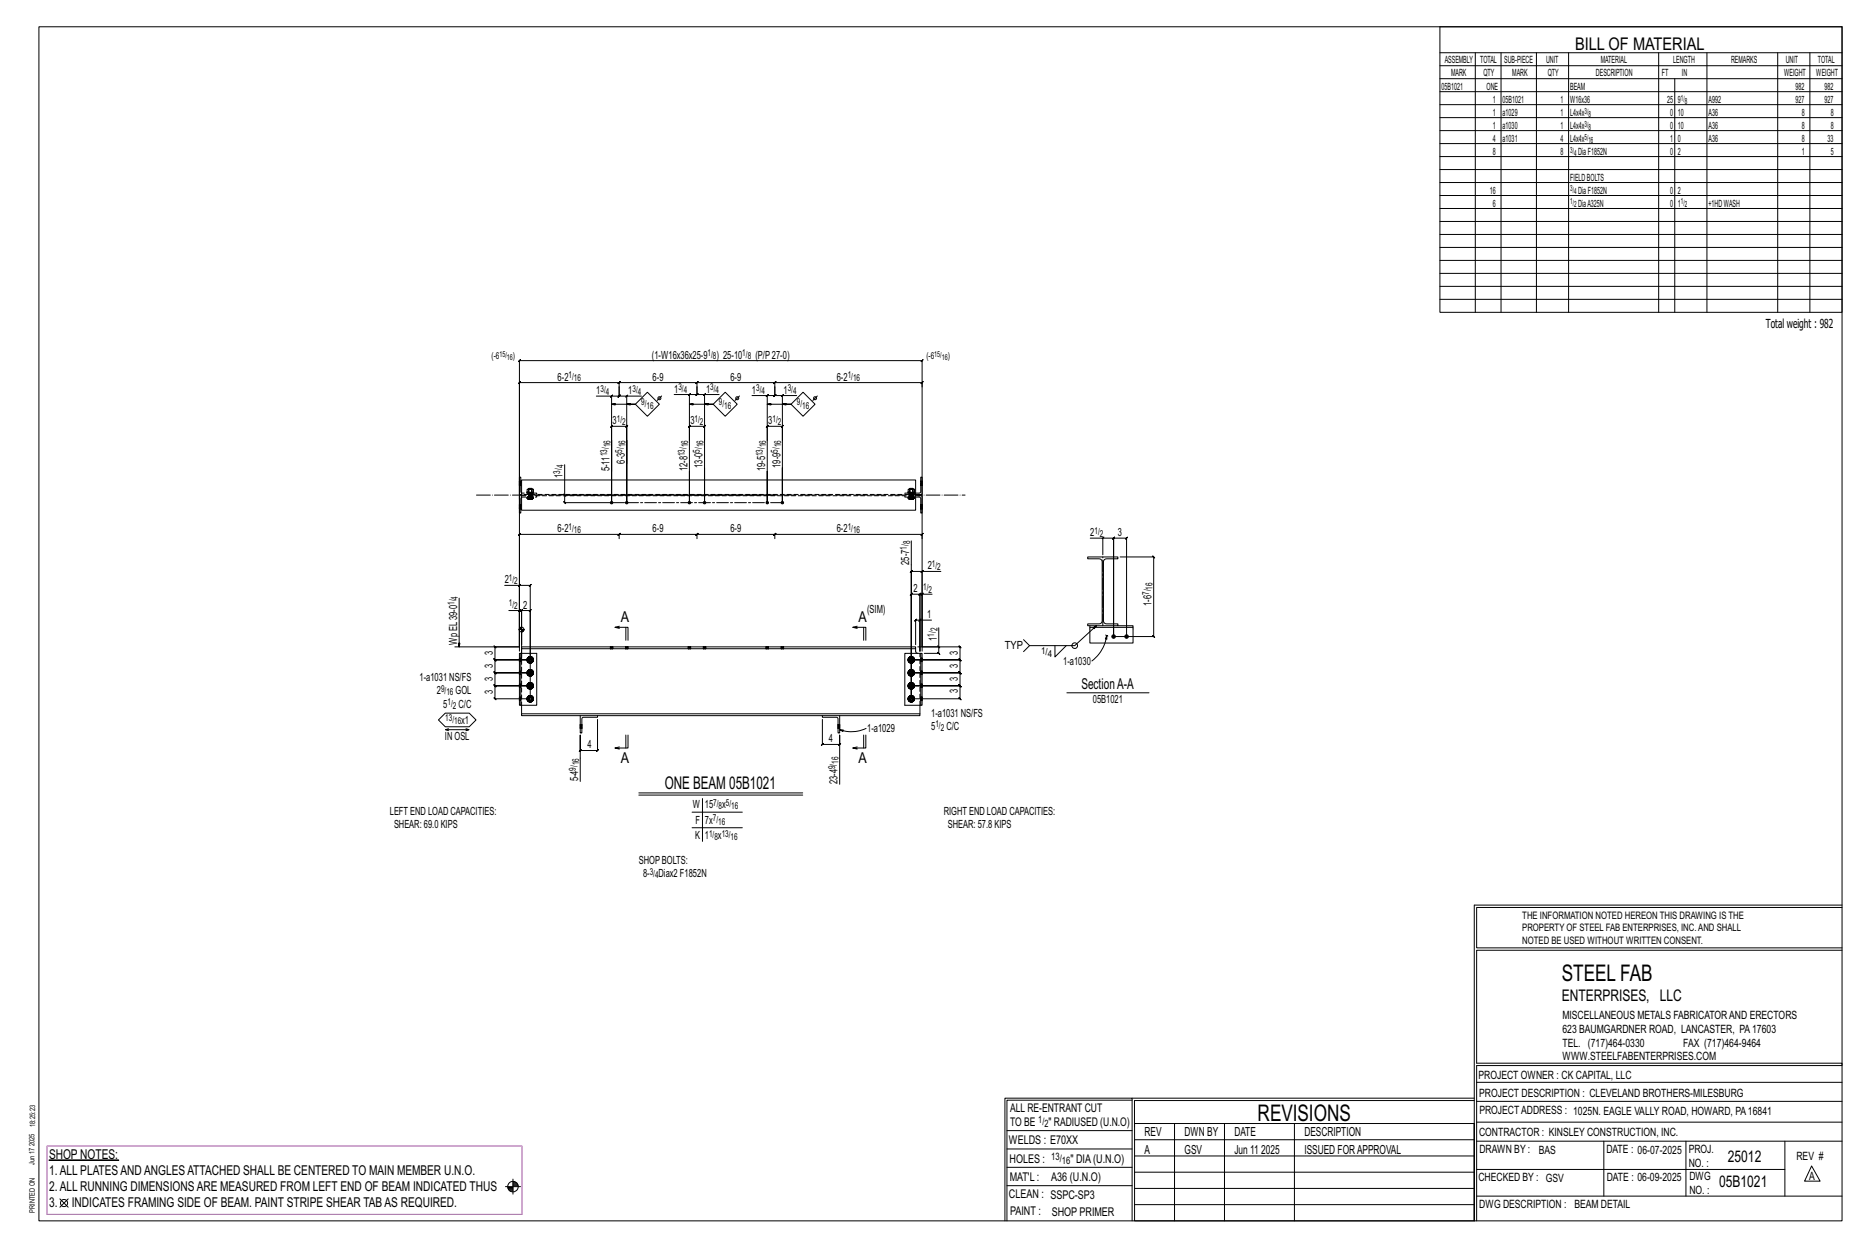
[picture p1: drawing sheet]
<svg xmlns="http://www.w3.org/2000/svg" width="914mm" height="610mm" viewBox="0 0 914 610" stroke-linecap="round" stroke-linejoin="round" font-family="sans-serif">
<g fill="#000" stroke="#000" stroke-width=".49">
<path d="M24 568h34z"/>
<circle cx="299" cy="246" r=".6"/>
<circle cx="307" cy="246" r=".6"/>
<circle cx="337" cy="246" r=".6"/>
<circle cx="345" cy="246" r=".6"/>
<circle cx="376" cy="246" r=".6"/>
<circle cx="383" cy="246" r=".6"/>
<circle cx="545" cy="311" r=".9"/>
<circle cx="551" cy="311" r=".9"/>
</g>
<g fill="none" stroke="#000" stroke-width=".49">
<path d="M19 13h883v584h-883zM705 13h197v140h-197zM705 26h197M705 32h197M705 39h197M722 26v127M735 26v127M752 26v127M768 26v127M812 26v127M820 39v114M836 26v127"/>
<path d="M870 26v127M886 26v127M705 45h197M705 51h197M705 58h197M705 64h197M705 70h197M705 77h197M705 83h197M705 89h197M705 96h197M705 102h197"/>
<path d="M705 108h197M705 115h197M705 121h197M705 127h197M705 134h197M705 140h197M705 146h197M292 194h7v52v-37l1-1-1 1h8h-1l1-1v1v37v-52h7M299 194l1-1zM299 198h12h-4M303 188l1-1zM303 189v5l1-1-1 1h-4"/>
<path d="M303 189v5l1-1-1 1h4M303 189l1-2-1 1v-1h-49h1l-1 1v-1v57M303 187h38v1l1-1-1 2M307 194v-1l-1 1zM317 192l6 6-6 6-6-6zM324 194l-2 2M330 193h7v22v-6l1-1-1 1h8h-1l1-1v1v6M337 193v1l1-1zM337 198h12h-4M341 189v4h1l-1 1v-1h-4M341 189v4v1l1-1h-1h4M341 187h38v1l1-1-1 2"/>
<path d="M342 187l-1 1zM344 194l1-1zM352 193h-7v22M355 192l6 6-6 6-6-6zM362 194l-2 2M368 194h8v21M376 194h-1l1-1zM376 198h11h-4M379 187v1l1-1zM379 189v5l1-1-1 1h-3M379 189v5l1-1-1 1h4M379 187h72v1l1-1-1 2"/>
<path d="M383 194v-1l-1 1zM387 198l6-6 6 6-6 6zM390 194h-7v21M400 194l-2 2M337 215v31M345 215v31M376 215v-6h-1l1-1v1h7h-1l1-1v1v6M376 215v31M383 215v31M254 235h.1M254 238h.1M255 235h.1"/>
<path d="M255 238h.1M255 235h193v15h-193zM276 227v15h103M299 231v-16v31M307 227v-12v31M337 231v15zM345 229v17zM445 239h3v2M445 239h2v2M451 235h.1M451 238h.1M254 247h.1"/>
<path d="M254 249h.1M255 247h.1M255 249h.1M255 243h-1v8h1v-8M255 241v-8h-1v9h1M258 241h3zM258 243v1zM258 241v-2h1v2M258 244h1M258 243l1 1M258 243h1v1h-1h1M259 241h.1"/>
<path d="M259 242h.1M259 243h.1M259 244h2h-1M259 243h1M260 244l1-1-1 1M260 243l-1 1M260 241v-2h-1h2v2M260 241h.1M260 242h.1M260 243h.1M261 243v1M261 244h-1"/>
<path d="M276 242l1 1zM276 242v4v-1l1 1h-1h30M444 241h4zM445 243v1zM445 241v-2v2M445 243v1M445 243h1v1h-1M445 241h.1M445 242h.1M445 243h.1M445 244h1h1M446 243h.1"/>
<path d="M446 244l1-1v1M447 243h-1v1M447 241h.1M447 242h.1M447 243h.1M447 243l1 1M448 244h-2M448 242h2v1h-2M448 241h3v-8v9h-2M449 243h2v8v-7l-3-1M451 247h.1M451 249h.1"/>
<path d="M303 264l1-3-1 1v-1h-49h1l-1 1v-1v58M303 261h38v1l1-1-1 3M304 261l-1 1zM341 261h38v1l1-1-1 3M342 261l-1 1zM379 261h1l-1 1zM379 261h72v1l1-1-1 3M446 265v77v-62l1-1-1 1h5M452 279l-1 1zM461 280h-10v36h19h-1l1 1v-1v7l-1-1 1 1h-24h24l-1-1 1 1v6h-1l1 1v-1h-24h24h-1l1 1v-1v7l-1-1 1 1h-24h24l-1-1 1 1v6l-1-1 1 1h-24v-51l1-1-1 1h4l1-1-1 1v28M532 272h15v1l-6 1-1 1v29l2 1h5v1h-15v-1h7l1-1-1-30-1-1h-6zM534 263h6v8"/>
<path d="M540 263h5v1l1-1h-1v48M540 263l-1 1zM548 272h17h-1l1 1v-1v39h-1l1 1v-1h-20M225 293v23M247 286h7v30v-17h-5M254 287l1-1zM254 299l1-1zM254 286h6l-1 1 1-1v56h-18h1l-1-1v1v-6h1l-1-1v1h18h-18h1l-1-1v1v-7l1 1-1-1h18h-18l1 1-1-1v-6h1l-1-1 1 1-1-1v1v-7l1 1-1-1h12M254 299h1l1-1-1 1v24M451 291l1-1zM451 291h-1l1-1-1 1v28M456 291h-5v28"/>
<path d="M223 316h31M254 308h3M254 320h1v25h-1zM254 316v-140v1l1-1h-1h197v1l1-1h-1v140M254 308h.1M254 307v1M255 307v1M255 320h8v25h-8M255 316h193v1h-193zM255 307v8v-16l1-1-1 1h5h-1l1-1v1v24h-18h18M255 317v3M256 308v1"/>
<path d="M256 308h.1M299 316h.1M299 317h.1M300 316h.1M300 317h.1M303 307h-2h6v6M303 306l-2 1M306 316h.1M306 317h.1M306 307v6M307 316h.1M307 317h.1"/>
<path d="M337 316h.1M337 317h.1M338 316h.1M338 317h.1M344 316h.1M344 317h.1M345 316h.1M345 317h.1M375 316h.1M375 317h.1M376 316h.1M376 317h.1"/>
<path d="M382 316h.1M382 317h.1M384 316h.1M384 317h.1M420 307h-3h7v6M420 306l-3 1M423 307v6M448 317v2l1 1M450 303h-2h1l-1 1v-1v12M451 320v25zM451 320h-8v25h8M451 303l-1 1z"/>
<path d="M456 303h-6v16M459 316l1 1zM460 307v9h-11M460 316v4l-1-1 1 1h-8M504 316l-3 3M516 316v5l6-5M533 306v1h22v-1h-8M533 307v8h22v-8M537 306l-11 10h-22l-3-3M541 311h1M542 311v2h-1zM542 311a19 19 0 0 1-8 12"/>
<path d="M542 311h.1M545 311v-48v1l1-1h-1h6v1l1-1h-1v48M258 336h1M258 329h1M258 323h1M258 335l1 1M258 322l1 1M258 337h1M258 330l1 1M258 324h1M259 336h-1M259 329l-1 1"/>
<path d="M259 323h-1M259 335l-1-1v2v1l1-1M259 329l-1-1v1v1h1M259 322h-1v1v1l1-1M259 336l1 1M259 330l1 1M259 324h1M259 334h-1M259 328h-1M259 321l-1 1M260 334l-1 1M260 335v-1h1l-1 1"/>
<path d="M260 328h-1M260 328h1h-1M260 321l-1 1M260 322v-1l1 1h-1M260 335l1 1M260 328l1 1v1M260 322l1 1M260 336l1 1h-1M260 330h1l-1 1v-1M260 324h1h-1M260 336h1v1M260 330h1"/>
<path d="M260 323h1v1M261 336h-1M261 329l-1 1M261 323l-1 1M261 334v1h-1M261 328v1h-1M261 322h-1M261 335v1M261 329h.1M261 322v1M445 336h.1M445 329h.1"/>
<path d="M445 323h.1M445 322v1M445 335v1M445 324h1M445 330l1 1M445 337h1M445 329v1M445 322v1v1v-1M445 329v-1v1v1M445 335v-1v2v1v-1M445 336l1 1M446 321l-1 1"/>
<path d="M446 328h-1M446 334h-1M446 324h1M446 330l1 1M446 336l1 1M446 322l1-1v1M446 328h1M446 334l-1 1M446 335l1-1v1M446 322l2 1h-1M446 328l2 1-1 1M446 335l2 1h-1"/>
<path d="M447 321l-1 1M447 328h-1M447 334l-1 1M447 324h-1M447 330v1l-1-1M447 336v1h-1M447 323v1M447 330h.1M447 336v1M447 323l-1 1M447 329l-1 1M447 336h-1"/>
<path d="M447 322h.1M447 328v1M447 334v1M447 322l1 1M447 329h1M447 335l1 1M522 339h40M215 352l3-3h12l3 3-3 4h-12zM218 357h12h-2M220 357h-2h2M228 357h2M255 349h195v1h-195z"/>
<path d="M255 345v4M258 342h1M258 341l1 1M258 343h1M259 342h-1M259 341h-1v1v1l1-1M259 343h1M259 340l-1 1M260 340l-1 1M260 341v-1l1 1h-1M260 341l1 1M260 343h1h-1"/>
<path d="M260 342h1v1M261 342l-1 1M261 341h-1M261 341v1M284 356h.1M284 355h.1M284 350v9h1v-8h7v-1M285 356h.1M285 355h.1M292 352v15h1l-1 1v-1h-8h1l-1 1v-1v-7v22M306 360v6M307 360v6h-6h2"/>
<path d="M403 350v1h7v8h1v-9M403 352v12l-1 1 1-1h8v1l1-1h-1v-4v24M410 356h.1M410 355h.1M411 357h2v1zM411 356h.1M411 355h.1M423 360v6M424 360v6h-7h3M424 356a17 17 0 0 1-13 1M445 342h.1M445 341v1"/>
<path d="M445 343h1M445 341v1v1v-1M446 340l-1 1M446 343h1M446 341l1-1v1M446 341l2 1h-1M447 340l-1 1M447 343h-1M447 342v1M447 342l-1 1M447 341h.1M447 341l1 1"/>
<path d="M450 345v4M303 365l-2 1M420 365l-3 1M313 388h80M313 389h80M339 397h24M344 391v21M339 405h24M722 443v154M722 443h180M902 444h-179v20h179M902 465h-179v55h179v1h-179v76"/>
<path d="M554 538h-61v59M554 537h168M722 538h-167v13M723 539h179M723 530h179M493 553h61M555 550h167v47h-167zM555 558h167M575 550v47M599 550v47M634 550v47M723 549h179"/>
<path d="M723 558h179M785 558v27M825 558v27M874 558v27M251 577v7M251 579h2M251 580h3M251 578h2M493 571h61M493 562h61M555 573h167M555 566h167"/>
<path d="M723 572h151M887 570l4 8h-8zM29 587l4 4M33 587l-4 4M247 581h8M249 581h2M249 582h2M250 583h1M492 597v-60h62v60M493 580h61M555 589h167M555 581h167"/>
<path d="M723 585h179"/>
<circle cx="323" cy="195" r=".7"/>
<circle cx="361" cy="195" r=".7"/>
<circle cx="399" cy="195" r=".7"/>
<circle cx="255" cy="308" r="1.2"/>
<circle cx="526" cy="316" r="1.4"/>
<circle cx="31" cy="589" r="1.8"/>
<circle cx="251" cy="581" r="2.6"/>
</g>
<path d="M23 561h233v33h-233z" fill="none" stroke="#f0f" stroke-width=".5"/>
<g fill="none" stroke="#000" stroke-width=".49" stroke-dasharray="2 1.4">
<path d="M254 236h1M254 235h.1M254 238v-1M254 237l1 1M254 237h1M254 238h1M255 235h-1M255 235h.1M255 237l-1-1 1 1M259 239h.1M259 239h1M260 239h.1"/>
<path d="M260 239v2zM445 239h1M445 239h2M445 239h.1M446 239h.1M446 239h1M447 239h.1M447 239v2zM451 238v-1M451 236v1v-1M451 238h.1M451 235h.1"/>
<path d="M451 237h.1M451 237v1M451 236v-1M451 236h.1M254 248h1M254 247h1M254 247h.1M254 249h.1M254 249h1M254 248l1 1M255 247h-1M255 247h.1"/>
<path d="M255 248h-1h1M255 243h193M255 243h8M258 243v1zM258 244h1M258 241h1h-1v-2h1v2v-2v2h1h-1M258 244h.1M258 243l1 1M258 243h1M259 244h-1h1h-1h1M259 242h.1M259 242v1"/>
<path d="M259 243h.1M259 241h.1M259 241v1M259 241v2zM259 244h.1M259 241h-1h1M259 241h1M259 243v-1M259 242v-1M259 243v1zM259 244h1zM259 244h1"/>
<path d="M259 242l1 1zM259 241l1 1zM260 243v-1M260 242h.1M260 243h.1M260 243h-1M260 242v-1M260 241h.1M260 244l-1-1 1 1M260 243l1 1M260 244h.1M260 243h1"/>
<path d="M260 241h1M260 241h1h-1v-2h1v2M260 241v2zM260 244h1M261 243v1h-1zM261 241h.1M261 244h-1zM261 244h.1M261 243v1M263 242v-1h-8M443 243h5M445 243v1z"/>
<path d="M445 244h.1M445 241v-2v2v-2v2h2h-2M445 243v1M445 243h1M445 244h1M445 242h.1M445 242v1M445 243h.1M445 241h.1M445 241v1M445 241v2zM445 241h-1h1"/>
<path d="M445 241h2M445 243v-1M445 242v-1M446 243v1zM446 244h.1M446 244h1M446 242v1zM446 243v-1M446 243h-1M446 241v1zM446 242v-1M446 243l1-1"/>
<path d="M446 242h.1M446 243h.1M446 242l1-1M446 241h.1M446 244v-1l1 1M446 243l1 1M447 243h.1M447 243v-1M447 242v-1M447 241h.1M447 241h1h-1v-2h1v2M447 241v2z"/>
<path d="M447 242h.1M447 244h.1M447 243l1 1h-1zM447 241h1M447 243l1 1M448 241h-5v1M448 242h-193M451 249h.1M451 248v-1M451 247h.1M451 248h.1M255 320v25"/>
<path d="M299 316v1M299 316h.1M299 316l1 1zM299 317h.1M300 316v1M300 316h.1M300 317h.1M300 317v-1M306 316v1M306 316h.1M307 316l-1 1M307 316v1z"/>
<path d="M307 317h.1M307 316v1M307 316h.1M307 317v-1M337 316v1M337 316h.1M337 316l1 1zM337 317h.1M338 316v1M338 316h.1M338 317h.1M338 317v-1"/>
<path d="M344 316v1M344 316h.1M345 316l-1 1M345 316v1zM345 317h.1M345 316v1M345 316h.1M345 317v-1M375 316v1M375 316h.1M376 316v1zM376 316l-1 1"/>
<path d="M376 317h-1M376 316v1M376 316h.1M376 317h.1M376 317v-1M382 316v1M382 316h.1M383 316l-1 1M383 316v1zM383 316v1M383 317h.1M384 316h.1"/>
<path d="M384 317h.1M384 317v-1M254 336h1zM254 336h.1M254 336h1M254 335h1M254 330h1zM254 330h.1M254 330h1M254 329h1M254 328h1M254 324h1z"/>
<path d="M254 324v-1M254 323l1 1M254 323h1M254 322h1M255 336h-1h1M255 330l-1-1 1 1M255 323h-1h1M258 336h.1M258 329v1zM258 323h.1M258 336l1-2-1 2 1 1-1-1h1M258 329l1-1-1 1 1 2-1-2h1"/>
<path d="M258 323l1-1-1 1 1 1-1-1h1M258 335v1zM258 336v1zM258 329h.1M258 330h.1M258 322v1zM258 323v1zM258 336h1M258 335l1 1M258 330l1-1M258 329h1M258 323h1"/>
<path d="M258 322l1 1M258 334v1zM258 337h1zM258 334h1zM258 328v1zM258 330l1 1zM258 328h1zM258 322h.1M258 324h1zM258 322l1-1zM258 337h1M258 334h1"/>
<path d="M258 330l1 1M258 328h1M258 324h1M258 322l1-1M259 336h.1M259 335h.1M259 330h.1M259 329v-1M259 323v1M259 322h.1M259 329v1zM259 323h.1"/>
<path d="M259 337h1zM259 334h1zM259 331h1zM259 328h1zM259 324h1zM259 322h1zM259 335l-1-1v2v-1v1v1v-1v1l1-1M259 328h-1v1v1h1M259 322h-1v1v-1v1v1v-1v1h1M259 335v1zM259 329h.1M259 329v-1z"/>
<path d="M259 322v1zM259 323v1zM259 321h1zM259 336l1 1h-1h1h-1zM259 336h1zM259 335h1zM259 330l1 1h-1h1h-1zM259 330h1zM259 324h1h-1h1h-1zM260 334h-1h1h-1l1 1M260 337h.1M260 336h.1"/>
<path d="M260 335h.1M260 334v1zM260 334h.1M260 328h-1h1h-1h1M260 331h.1M260 330v1M260 330h.1M260 328h.1M260 321h-1h1h-1l1 1M260 324h.1M260 322h.1M260 321v1z"/>
<path d="M260 321h.1M260 328v1zM260 324v-1zM260 337h1zM260 337h1M260 334h1zM260 334h1M260 331l1-1zM260 331l1-1M260 328h1zM260 328h1M260 324h1z"/>
<path d="M260 324h1M260 321l1 1zM260 321l1 1M260 335v1zM260 329h.1M260 322v1zM260 334l1 2zM260 328l1 1zM260 322l1 1zM260 329v1zM260 323h.1M260 336h1v1"/>
<path d="M260 335h1v-1M260 330h1M260 329h1v-1M260 323h1v1M260 322h1M261 337v-1M261 334l-1 1 1 1M261 330v-1M261 328h-1l1 2M261 324v-1M261 322h-1l1 1M261 334v1z"/>
<path d="M261 328v1zM261 322h.1M261 335v1zM261 335v1M261 329h.1M261 322v1zM261 322v1M261 336v1zM261 330h.1M261 323v1zM261 336l-1 1zM261 329l-1 2z"/>
<path d="M261 323l-1 1zM261 336h.1M261 329v1zM261 323h.1M444 323h1zM444 329l1 1zM444 336h1zM445 323h.1M445 323v-1v1v1v-1M445 329v1zM445 329v-1v1v2v-2M445 336h.1"/>
<path d="M445 336v-2v2v1v-1M445 322l-1 1zM445 323v1zM445 329h-1zM445 330h.1M445 335l-1 1zM445 336v1zM445 322v1M445 330v-1M445 329h.1M445 335v1M445 322h.1"/>
<path d="M445 324h.1M445 322v-1zM445 328v1zM445 330v1zM445 328h.1M445 334v1zM445 337h.1M445 334h.1M445 324h1zM445 324h1M445 322l1-1zM445 322l1-1"/>
<path d="M445 330l1 1zM445 330l1 1M445 328h1zM445 328h1M445 337h1zM445 337h1M445 334h1zM445 334h1M445 323l1 1M445 322h1M445 330h1M445 329l1-1"/>
<path d="M445 336h1M445 335h1M445 324h2zM445 322h2zM445 331h2zM445 328h2zM445 337h2zM445 334h2zM445 322v1v-1v1v1v-1v1M445 328v1v1M445 335v-1v2v-1v1v1v-1v1v-1M445 322v1z"/>
<path d="M445 323l1 1zM445 322h1zM445 330h1zM445 329l1-1zM445 335v1zM445 336h1zM445 335h1zM445 321h1zM445 331h1zM446 324h.1M446 322h.1M446 330v1z"/>
<path d="M446 330h.1M446 328h.1M446 336v1zM446 336h.1M446 335h.1M446 321v1M446 324h1zM446 324h1M446 321h1h-1h1l-1 1zM446 321h1zM446 331h1zM446 331h1"/>
<path d="M446 330l1 1M446 328h1h-1h1h-1zM446 328h1zM446 334v1M446 337h1zM446 337h1M446 334h1h-1h1l-1 1zM446 334h1zM446 324l1-1zM446 322h1zM446 322h1M446 330h1"/>
<path d="M446 330h1zM446 328l1 1zM446 328h1M446 336h1M446 336h1zM446 335h1zM446 335h1M447 324h.1M447 321v1zM447 321v1M447 331v-1zM447 331v-1"/>
<path d="M447 328h.1M447 337h.1M447 334h.1M447 322v1zM447 329h.1M447 335v1zM447 322l1 1zM447 328l1 1zM447 334l1 2zM447 323h.1M447 329v1zM447 336h.1"/>
<path d="M447 323v1M447 322h.1M447 330h.1M447 329v-1M447 336v1M447 335v-1M447 324v-1M447 322v1M447 330v-1M447 328v2M447 337v-1M447 334v1v1"/>
<path d="M447 322h1zM447 334l1 1zM447 322l1 1M447 329h1zM447 329h1M447 335l1 1zM447 335l1 1M448 323l-1 1zM448 322v1zM448 330h-1zM448 329h.1M448 336l-1 1z"/>
<path d="M448 335v1zM448 329l-1 2zM448 323h.1M448 329v1zM448 336h.1M451 322h.1M451 322v1v-1M451 328h.1M451 329h.1M451 335h.1M451 335v1v-1M451 323h.1"/>
<path d="M451 324h.1M451 328v1M451 329v-1M451 330h.1M451 336h.1M254 343h1zM254 343v-1M254 342l1 1M254 342h1M254 341h1M255 342h-1h1M258 342h.1"/>
<path d="M258 342l1-1-1 1 1 1-1-1h1M258 341v1zM258 342v1zM258 342h1M258 341l1 1M258 341h.1M258 343h1zM258 341l1-1zM258 343h1M258 341l1-1M259 342v1M259 341h.1"/>
<path d="M259 342h.1M259 343h1zM259 341h1zM259 341h-1v1v-1v1v1v-1v1h1M259 341v1zM259 342v1zM259 340h1zM259 343h1h-1h1h-1zM260 340h-1h1h-1l1 1M260 343h.1M260 341h.1M260 340v1z"/>
<path d="M260 340h.1M260 343v-1zM260 343h1zM260 343h1M260 340l1 1zM260 340l1 1M260 341v1zM260 341l1 1zM260 342h.1M260 342h1v1M260 341h1M261 343v-1"/>
<path d="M261 341h-1l1 1M261 341h.1M261 341v1zM261 341v1M261 342v1zM261 342l-1 1zM261 342h.1M284 355h1zM284 355h1M284 355h.1M284 356h.1M284 356h1"/>
<path d="M284 355l1 1M285 355h-1M285 355h.1M285 355v1M410 355l1 1zM410 356h.1M410 355h.1M410 356h1M411 355h-1M411 356h-1M411 356h.1M411 355h.1"/>
<path d="M444 342h1zM445 342h.1M445 342v-1v1v1v-1M445 341l-1 1zM445 342v1zM445 341v1M445 341h.1M445 343h.1M445 341v-1zM445 343h1zM445 343h1M445 341l1-1z"/>
<path d="M445 341l1-1M445 342l1 1M445 341h1M445 343h2zM445 341h2zM445 341v1v-1v1v1v-1v1M445 341v1zM445 342l1 1zM445 341h1zM445 340h1zM446 343h.1M446 341h.1"/>
<path d="M446 340v1M446 343h1zM446 343h1M446 340h1h-1h1l-1 1zM446 340h1zM446 343l1-1zM446 341h1zM446 341h1M447 343h.1M447 340v1zM447 340v1M447 341v1z"/>
<path d="M447 341l1 1zM447 342h.1M447 342v1M447 341h.1M447 343v-1M447 341v1M447 341h1zM447 341l1 1M448 342l-1 1zM448 341v1zM448 342h.1M450 345v-25"/>
<path d="M451 341h.1M451 342v-1M451 342h.1M451 343h.1"/>
</g>
<path d="M233 242h239" fill="none" stroke="#000" stroke-width=".49" stroke-dasharray="6.8 1 0 1"/>
<path d="M307 246h76M540 306v-34" fill="none" stroke="#000" stroke-width=".49" stroke-dasharray="5.8 1 1 1"/>
<g font-size="11.2">
<text x="764" y="480">STEEL FAB</text>
<text x="616" y="548">REVISIONS</text>
</g>
<g font-size="8.6">
<text x="771" y="24">BILL OF MATERIAL</text>
<text x="325" y="386">ONE BEAM 05B1021</text>
</g>
<g font-size="7.9">
<text x="765" y="490">ENTERPRISES, LLC</text>
<text x="846" y="569">25012</text>
<text x="842" y="581">05B1021</text>
</g>
<g font-size="7.3">
<text x="304" y="304">A</text>
<text x="420" y="304">A</text>
<text x="529" y="337">SectionA-A</text>
<text x="304" y="373">A</text>
<text x="420" y="373">A</text>
</g>
<g font-size="6.6">
<text x="24" y="567">SHOP NOTES:</text>
<text x="24" y="575">1.ALL PLATESANDANGLESATTACHED SHALL BE CENTERED TO MAIN MEMBER U.N.O.</text>
<text x="24" y="583">2.ALL RUNNING DIMENSIONSARE MEASURED FROM LEFT END OF BEAM INDICATED THUS</text>
<text x="24" y="591">3.</text>
<text x="35" y="591">INDICATES FRAMING SIDE OF BEAM. PAINT STRIPE SHEAR TABAS REQUIRED.</text>
</g>
<g font-size="6.1">
<text x="864" y="161">Total weight : 982</text>
<text x="560" y="556">REV</text>
<text x="580" y="556">DWN BY</text>
<text x="604" y="556">DATE</text>
<text x="639" y="556">DESCRIPTION</text>
<text x="560" y="564">A</text>
<text x="580" y="564">GSV</text>
<text x="604" y="564">Jun 11</text>
<text x="617" y="564">2025</text>
<text x="639" y="564">ISSUED FORAPPROVAL</text>
</g>
<g font-size="5.9">
<text x="494" y="560">WELDS : E70XX</text>
<text x="494" y="569">HOLES :</text>
<text x="524" y="569">&quot; DIA(U.N.O)</text>
<text x="494" y="578">MAT'L :</text>
<text x="515" y="578">A36 (U.N.O)</text>
<text x="494" y="586">CLEAN : SSPC-SP3</text>
<text x="495" y="595">PAINT :</text>
<text x="515" y="595">SHOP PRIMER</text>
</g>
<g font-size="5.8">
<text x="494" y="544">ALL RE-ENTRANT CUT</text>
<text x="494" y="551">TO BE</text>
<text x="513" y="551">&quot; RADIUSED (U.N.O)</text>
</g>
<g font-size="5.6">
<text x="765" y="499">MISCELLANEOUS METALS FABRICATORAND ERECTORS</text>
<text x="765" y="505">623 BAUMGARDNER ROAD, LANCASTER, PA17603</text>
<text x="765" y="512">TEL. (717)464-0330</text>
<text x="824" y="512">FAX (717)464-9464</text>
<text x="765" y="519">WWW.STEELFABENTERPRISES.COM</text>
<text x="724" y="528">PROJECT OWNER : CK CAPITAL, LLC</text>
<text x="724" y="537">PROJECT DESCRIPTION : CLEVELAND BROTHERS-MILESBURG</text>
<text x="724" y="545">PROJECTADDRESS : 1025N. EAGLE VALLY ROAD, HOWARD, PA16841</text>
<text x="724" y="556">CONTRACTOR : KINSLEY CONSTRUCTION, INC.</text>
<text x="724" y="564">DRAWN BY :</text>
<text x="753" y="564">BAS</text>
<text x="786" y="564">DATE : 06-07-2025</text>
<text x="827" y="564">PROJ.</text>
<text x="879" y="568">REV #</text>
<text x="827" y="571">NO. :</text>
<text x="724" y="578">CHECKED BY : GSV</text>
<text x="787" y="578">DATE : 06-09-2025</text>
<text x="827" y="578">DWG</text>
<text x="886" y="578">A</text>
<text x="827" y="584">NO. :</text>
<text x="724" y="591">DWG DESCRIPTION : BEAM DETAIL</text>
</g>
<g font-size="5.5">
<text x="319" y="175">(1-W16x36x25-9</text>
<text x="351" y="175">) 25-10</text>
<text x="370" y="175">(P/P27-0)</text>
<text x="273" y="186">6-2</text>
<text x="319" y="186">6-9</text>
<text x="358" y="186">6-9</text>
<text x="410" y="186">6-2</text>
<text x="292" y="193">1</text>
<text x="308" y="193">1</text>
<text x="330" y="192">1</text>
<text x="346" y="192">1</text>
<text x="368" y="193">1</text>
<text x="384" y="193">1</text>
<text x="300" y="208">3</text>
<text x="338" y="208">3</text>
<text x="376" y="208">3</text>
<text x="306" y="227" transform="rotate(-90 306 227)">6-3</text>
<text x="275" y="234" transform="rotate(-90 275 234)">1</text>
<text x="298" y="231" transform="rotate(-90 298 231)">5-11</text>
<text x="336" y="231" transform="rotate(-90 336 231)">12-8</text>
<text x="344" y="229" transform="rotate(-90 344 229)">13-0</text>
<text x="375" y="231" transform="rotate(-90 375 231)">19-5</text>
<text x="382" y="229" transform="rotate(-90 382 229)">19-9</text>
<text x="273" y="260">6-2</text>
<text x="319" y="260">6-9</text>
<text x="358" y="260">6-9</text>
<text x="410" y="260">6-2</text>
<text x="534" y="262">2</text>
<text x="547" y="262">3</text>
<text x="445" y="276" transform="rotate(-90 445 276)">25-7</text>
<text x="454" y="279">2</text>
<text x="247" y="285">2</text>
<text x="447" y="290">2</text>
<text x="256" y="298">2</text>
<text x="564" y="296" transform="rotate(-90 564 296)">1-6</text>
<text x="424" y="300">(SIM)</text>
<text x="454" y="302">1</text>
<text x="224" y="315" transform="rotate(-90 224 315)">Wp EL39-0</text>
<text x="459" y="314" transform="rotate(-90 459 314)">1</text>
<text x="492" y="318">TYP</text>
<text x="241" y="320" transform="rotate(-90 241 320)">3</text>
<text x="469" y="321" transform="rotate(-90 469 321)">3</text>
<text x="241" y="327" transform="rotate(-90 241 327)">3</text>
<text x="469" y="327" transform="rotate(-90 469 327)">3</text>
<text x="520" y="325">1-a1030</text>
<text x="205" y="333">1-a1031 NS/FS</text>
<text x="241" y="333" transform="rotate(-90 241 333)">3</text>
<text x="469" y="333" transform="rotate(-90 469 333)">3</text>
<text x="214" y="340">2</text>
<text x="223" y="340">GOL</text>
<text x="241" y="340" transform="rotate(-90 241 340)">3</text>
<text x="469" y="339" transform="rotate(-90 469 339)">3</text>
<text x="217" y="346">5</text>
<text x="224" y="346">C/C</text>
<text x="535" y="344">05B1021</text>
<text x="456" y="351">1-a1031 NS/FS</text>
<text x="226" y="354">x1</text>
<text x="424" y="358">1-a1029</text>
<text x="456" y="357">5</text>
<text x="463" y="357">C/C</text>
<text x="218" y="362">IN OSL</text>
<text x="406" y="363">4</text>
<text x="288" y="366">4</text>
<text x="283" y="382" transform="rotate(-90 283 382)">5-4</text>
<text x="410" y="384" transform="rotate(-90 410 384)">23-4</text>
<text x="339" y="395">W</text>
<text x="345" y="395">15</text>
<text x="354" y="395">x</text>
<text x="191" y="399">LEFT END LOAD CAPACITIES:</text>
<text x="462" y="399">RIGHT END LOAD CAPACITIES:</text>
<text x="193" y="405">SHEAR: 69.0 KIPS</text>
<text x="340" y="403">F</text>
<text x="345" y="403">7x</text>
<text x="464" y="405">SHEAR: 57.8 KIPS</text>
<text x="340" y="411">K</text>
<text x="345" y="411">1</text>
<text x="351" y="411">x</text>
<text x="313" y="423">SHOPBOLTS:</text>
<text x="315" y="429">8-</text>
<text x="322" y="429">Diax2 F1852N</text>
</g>
<g font-size="5">
<text x="745" y="450">THE INFORMATION NOTED HEREON THIS DRAWING IS THE</text>
<text x="745" y="456">PROPERTY OF STEEL FAB ENTERPRISES, INC.AND SHALL</text>
<text x="745" y="462">NOTED BE USED WITHOUT WRITTEN CONSENT.</text>
<text x="508" y="550">1/</text>
<text x="511" y="551">2</text>
<text x="515" y="568">13/</text>
<text x="520" y="570">16</text>
</g>
<g font-size="4.9">
<text x="707" y="31">ASSEMBLY</text>
<text x="725" y="31">TOTAL</text>
<text x="736" y="31">SUB-PIECE</text>
<text x="757" y="31">UNIT</text>
<text x="784" y="31">MATERIAL</text>
<text x="819" y="31">LENGTH</text>
<text x="847" y="31">REMARKS</text>
<text x="874" y="31">UNIT</text>
<text x="890" y="31">TOTAL</text>
<text x="710" y="37">MARK</text>
<text x="726" y="37">QTY</text>
<text x="740" y="37">MARK</text>
<text x="758" y="37">QTY</text>
<text x="781" y="37">DESCRIPTION</text>
<text x="814" y="37">FT</text>
<text x="823" y="37">IN</text>
<text x="873" y="37">WEIGHT</text>
<text x="889" y="37">WEIGHT</text>
<text x="706" y="44">05B1021</text>
<text x="728" y="44">ONE</text>
<text x="769" y="44">BEAM</text>
<text x="879" y="44">982</text>
<text x="893" y="44">982</text>
<text x="731" y="50">1</text>
<text x="736" y="50">05B1021</text>
<text x="764" y="50">1</text>
<text x="769" y="50">W16x36</text>
<text x="816" y="50">25</text>
<text x="821" y="50">9</text>
<text x="836" y="50">A992</text>
<text x="879" y="50">927</text>
<text x="893" y="50">927</text>
<text x="731" y="57">1</text>
<text x="736" y="57">a1029</text>
<text x="764" y="57">1</text>
<text x="769" y="57">L4x4x</text>
<text x="818" y="57">0</text>
<text x="821" y="57">10</text>
<text x="836" y="57">A36</text>
<text x="882" y="57">8</text>
<text x="896" y="57">8</text>
<text x="731" y="63">1</text>
<text x="736" y="63">a1030</text>
<text x="764" y="63">1</text>
<text x="769" y="63">L4x4x</text>
<text x="818" y="63">0</text>
<text x="821" y="63">10</text>
<text x="836" y="63">A36</text>
<text x="882" y="63">8</text>
<text x="896" y="63">8</text>
<text x="731" y="69">4</text>
<text x="736" y="69">a1031</text>
<text x="764" y="69">4</text>
<text x="769" y="69">L4x4x</text>
<text x="818" y="69">1</text>
<text x="821" y="69">0</text>
<text x="836" y="69">A36</text>
<text x="882" y="69">8</text>
<text x="895" y="69">33</text>
<text x="731" y="76">8</text>
<text x="764" y="76">8</text>
<text x="772" y="76">DiaF1852N</text>
<text x="818" y="76">0</text>
<text x="821" y="76">2</text>
<text x="882" y="76">1</text>
<text x="896" y="76">5</text>
<text x="769" y="88">FIELDBOLTS</text>
<text x="729" y="95">16</text>
<text x="772" y="95">DiaF1852N</text>
<text x="818" y="95">0</text>
<text x="821" y="95">2</text>
<text x="731" y="101">6</text>
<text x="772" y="101">DiaA325N</text>
<text x="818" y="101">0</text>
<text x="821" y="101">1</text>
<text x="836" y="101">+1HDWASH</text>
</g>
<g font-size="4.7">
<text x="241" y="176">(-6</text>
<text x="251" y="176">)</text>
<text x="346" y="174">1/</text>
<text x="349" y="176">8</text>
<text x="363" y="174">1/</text>
<text x="366" y="176">8</text>
<text x="453" y="176">(-6</text>
<text x="464" y="176">)</text>
<text x="278" y="185">1/</text>
<text x="415" y="185">1/</text>
<text x="281" y="187">16</text>
<text x="294" y="192">3/</text>
<text x="310" y="192">3/</text>
<text x="332" y="191">3/</text>
<text x="348" y="191">3/</text>
<text x="370" y="191">3/</text>
<text x="386" y="191">3/</text>
<text x="418" y="187">16</text>
<text x="297" y="193">4</text>
<text x="312" y="193">4</text>
<text x="335" y="192">4</text>
<text x="350" y="192">4</text>
<text x="373" y="193">4</text>
<text x="388" y="193">4</text>
<text x="314" y="198">9/</text>
<text x="316" y="200">16</text>
<text x="352" y="198">9/</text>
<text x="355" y="200">16</text>
<text x="390" y="198">9/</text>
<text x="393" y="200">16</text>
<text x="302" y="206">1/</text>
<text x="305" y="208">2</text>
<text x="340" y="206">1/</text>
<text x="343" y="208">2</text>
<text x="378" y="206">1/</text>
<text x="381" y="208">2</text>
<text x="299" y="219" transform="rotate(-90 299 219)">16</text>
<text x="305" y="221" transform="rotate(-90 305 221)">5/</text>
<text x="306" y="219" transform="rotate(-90 306 219)">16</text>
<text x="337" y="219" transform="rotate(-90 337 219)">16</text>
<text x="343" y="221" transform="rotate(-90 343 221)">5/</text>
<text x="344" y="219" transform="rotate(-90 344 219)">16</text>
<text x="375" y="219" transform="rotate(-90 375 219)">16</text>
<text x="381" y="221" transform="rotate(-90 381 221)">5/</text>
<text x="382" y="219" transform="rotate(-90 382 219)">16</text>
<text x="297" y="223" transform="rotate(-90 297 223)">13/</text>
<text x="335" y="223" transform="rotate(-90 335 223)">13/</text>
<text x="373" y="223" transform="rotate(-90 373 223)">13/</text>
<text x="274" y="232" transform="rotate(-90 274 232)">3/</text>
<text x="276" y="229" transform="rotate(-90 276 229)">4</text>
<text x="278" y="259">1/</text>
<text x="281" y="261">16</text>
<text x="415" y="259">1/</text>
<text x="418" y="261">16</text>
<text x="536" y="261">1/</text>
<text x="538" y="263">2</text>
<text x="444" y="269" transform="rotate(-90 444 269)">1/</text>
<text x="446" y="266" transform="rotate(-90 446 266)">8</text>
<text x="456" y="277">1/</text>
<text x="459" y="279">2</text>
<text x="249" y="284">1/</text>
<text x="252" y="286">2</text>
<text x="224" y="293" transform="rotate(-90 224 293)">4</text>
<text x="452" y="288">1/</text>
<text x="455" y="290">2</text>
<text x="563" y="291" transform="rotate(-90 563 291)">7/</text>
<text x="564" y="288" transform="rotate(-90 564 288)">16</text>
<text x="223" y="296" transform="rotate(-90 223 296)">1/</text>
<text x="249" y="296">1/</text>
<text x="252" y="298">2</text>
<text x="457" y="311" transform="rotate(-90 457 311)">1/</text>
<text x="459" y="309" transform="rotate(-90 459 309)">2</text>
<text x="510" y="320">1/</text>
<text x="513" y="321">4</text>
<text x="216" y="339">9/</text>
<text x="218" y="340">16</text>
<text x="219" y="345">1/</text>
<text x="222" y="347">2</text>
<text x="218" y="353">13/</text>
<text x="222" y="354">16</text>
<text x="458" y="356">1/</text>
<text x="460" y="358">2</text>
<text x="282" y="377" transform="rotate(-90 282 377)">9/</text>
<text x="283" y="374" transform="rotate(-90 283 374)">16</text>
<text x="409" y="376" transform="rotate(-90 409 376)">9/</text>
<text x="410" y="374" transform="rotate(-90 410 374)">16</text>
<text x="349" y="394">7/</text>
<text x="352" y="396">8</text>
<text x="355" y="394">5/</text>
<text x="358" y="396">16</text>
<text x="349" y="402">7/</text>
<text x="352" y="403">16</text>
<text x="347" y="409">1/</text>
<text x="350" y="411">8</text>
<text x="353" y="409">13/</text>
<text x="358" y="411">16</text>
<text x="318" y="428">3/</text>
<text x="321" y="430">4</text>
</g>
<g font-size="4.2">
<text x="823" y="49">1/</text>
<text x="825" y="51">8</text>
<text x="776" y="56">3/</text>
<text x="778" y="57">8</text>
<text x="776" y="62">3/</text>
<text x="778" y="63">8</text>
<text x="776" y="68">5/</text>
<text x="778" y="70">16</text>
<text x="769" y="75">3/</text>
<text x="770" y="76">4</text>
<text x="769" y="94">3/</text>
<text x="770" y="95">4</text>
<text x="769" y="100">1/</text>
<text x="770" y="101">2</text>
<text x="823" y="100">1/</text>
<text x="825" y="101">2</text>
</g>
<g font-size="4">
<text x="244" y="175">15/</text>
<text x="248" y="176">16</text>
<text x="457" y="175">15/</text>
<text x="461" y="176">16</text>
</g>
<g font-size="3.7">
<text x="17" y="551" transform="rotate(-90 17 551)">18:25:23</text>
<text x="17" y="561" transform="rotate(-90 17 561)">2025</text>
<text x="17" y="570" transform="rotate(-90 17 570)">Jun 17</text>
<text x="17" y="593" transform="rotate(-90 17 593)">PRINTED ON</text>
</g>
</svg>
